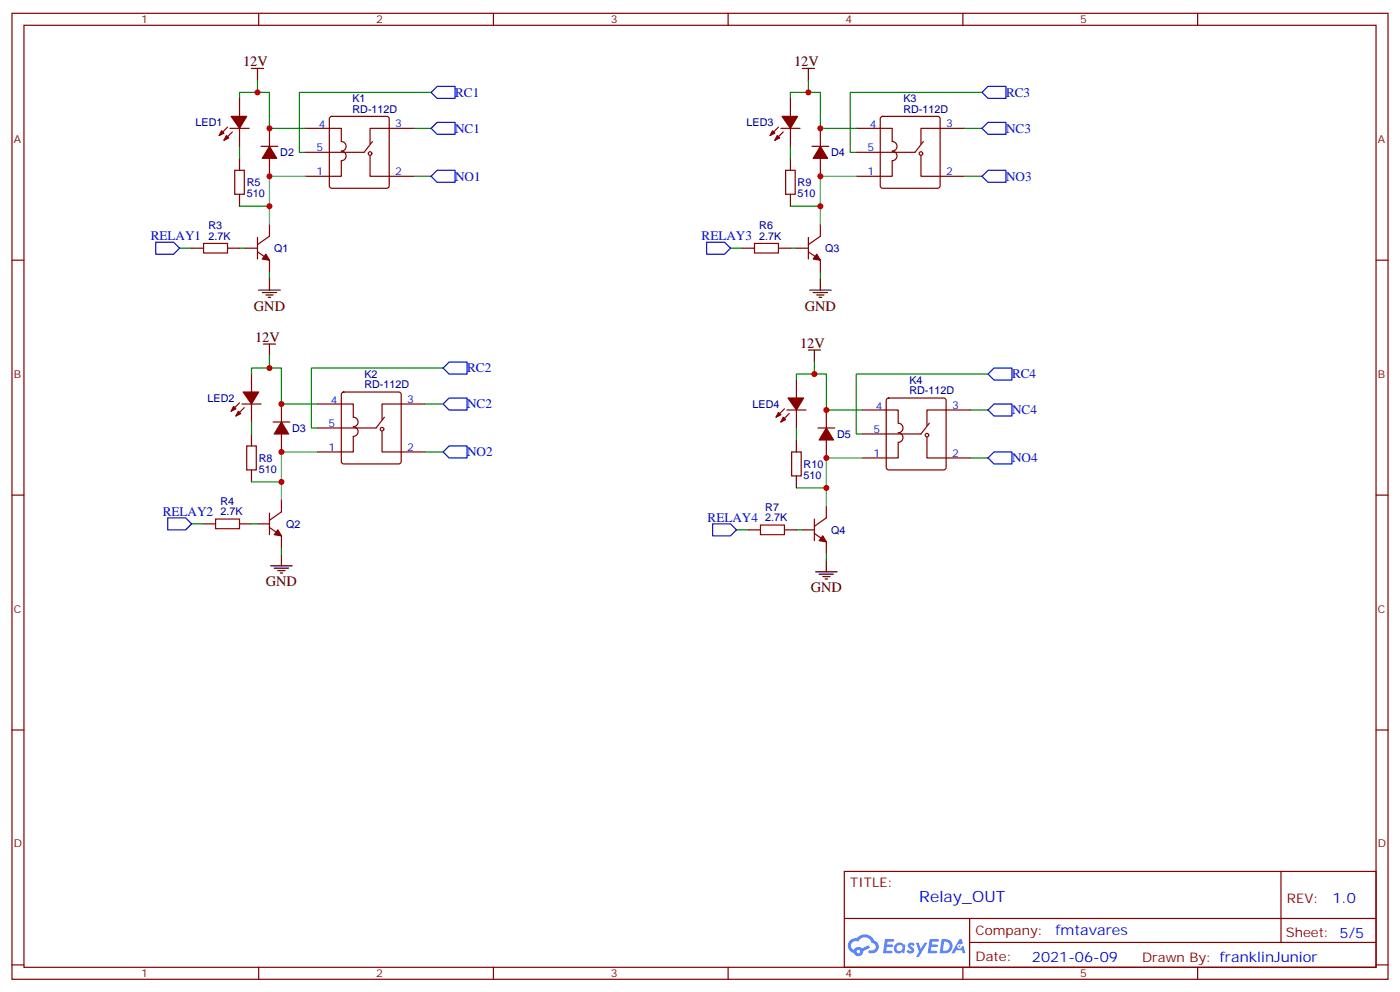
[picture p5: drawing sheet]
<svg xmlns="http://www.w3.org/2000/svg" width="412mm" height="292mm" viewBox="0 0 412 292" stroke-linecap="round" stroke-linejoin="round" font-family="sans-serif">
<g fill="none" stroke="#870000" stroke-width=".35">
<path d="M3.5 3.9h405.4v284.4h-405.4zM7.1 7.4h398.2v277.3h-398.2zM76.2 3.9v3.5M145.3 3.9v3.5M214.5 3.9v3.5M283.6 3.9v3.5M352.8 3.9v3.5M3.5 76.6h3.6M405.3 76.6h3.6M3.5 145.7h3.6M405.3 145.7h3.6M3.5 214.9h3.6"/>
<path d="M405.3 214.9h3.6M248.7 256.5h156.6v28.2h-156.6zM377.3 256.5v20.9M248.7 270.4h156.5M285.6 277.4h119.6M285.6 270.4v14.1M3.5 284h3.6M76.2 284.7v3.6M145.3 284.7v3.6M214.5 284.7v3.6M283.6 284.7v3.6M352.8 284.7v3.6"/>
<path d="M405.3 284h3.6"/>
</g>
<g fill="#5487ff">
<path d="M267.7 277.7a1.22 1.22 0 0 1 1.7 .2l-.4 .6a.47 .47 0 0 0-.3-.4 .47 .47 0 0 0-.5 .2l.1 .2a1.14 1.14 0 0 1 .8 1.8 1.14 1.14 0 0 1-1.9 0l-.2-.2 .5-.6 .7 .5a.29 .29 0 0 0 .3-.3 .29 .29 0 0 0-.2-.3 1.04 1.04 0 0 1-.6-1.7z"/>
<path d="M260.7 276.4h2.4l.3 .2-.2 .5-1.8 .1-.1 .8h1.5l.3 .4-.3 .4h-1.6l-.2 1.1h1.7l.2 .3-.2 .3-2.6 .1z"/>
<path d="M273.8 276.4h2.4l.3 .2-.1 .5-1.8 .1-.2 .8h1.6l.3 .4-.4 .4h-1.6l-.1 1.1h1.7l.2 .3-.2 .3-2.6 .1z"/>
<path d="M282.6 276.4h.7l.3 1.3-.6 .3a.69 .69 0 0 0-1 .3 .69 .69 0 0 0 .4 .9 .69 .69 0 0 0 .9-.6l.5-.2 .6 2.2h-.8l-.2-.9h-1.8l-.5 .9h-.8z"/>
<path d="M269.8 277.5h.8l.6 1.8 1.1-1.8h.9l-2.6 4.2h-.8l.9-1.5z"/>
<path d="M277.4 276.4l-.6 4.2h1.3a2.11 2.11 0 0 0 2.5-2.1 2.11 2.11 0 0 0-2.5-2.1zM278.1 277.2a1.39 1.39 0 0 1 1.7 1.4 1.39 1.39 0 0 1-1.8 1.3h-.3z"/>
<path d="M263.7 278.1a1.54 1.54 0 0 0-.1 2.1 1.54 1.54 0 0 0 2.2 .1l.6 .3 .3-2.3-.2-.3h-.4a1.49 1.49 0 0 0-2.4 .1zM264 279.1a.94 .94 0 0 1 1.8 0 .94 .94 0 0 1-1.8 0z"/>
<path d="M250.4 276.8a2.18 2.18 0 0 0 1.1 3.7 1.44 1.44 0 0 0 1.6 .9 1.44 1.44 0 0 0 1.2-1.4l2-1-.5-.8-1.9 1a1.47 1.47 0 0 0-2.4 .4 1.39 1.39 0 0 1-.7-1.9 1.39 1.39 0 0 1 2-.5 2.12 2.12 0 0 1 2.2-1.3 2.12 2.12 0 0 1 1.9 1.7 1.14 1.14 0 0 1 1.1 1.4 1.14 1.14 0 0 1-1.7 .7 .43 .43 0 0 0-.5 .4 .43 .43 0 0 0 .4 .5 1.98 1.98 0 0 0 2.5-1.2 1.98 1.98 0 0 0-1.2-2.6 3.1 3.1 0 0 0-5.3-.6l-.9 .1zM252.3 280.1a.55 .55 0 0 1 1.1 0 .55 .55 0 0 1-1.1 0z"/>
<circle cx="282.6" cy="278.5" r=".26"/>
</g>
<path d="M90 51.9h-10.6v14.1M252.2 51.9h-10.5v14.1M93.5 133h-10.6v14.1M254 134.8h-10.6v14.1" fill="none" stroke="#4aa64a" stroke-width=".35"/>
<g fill="none" stroke="#00f" stroke-width=".35">
<path d="M127 37.8l1.8-1.8h5.3v3.5h-5.3zM128.8 25.4h5.3v3.6h-5.3l-1.8-1.8zM291 25.4h5.3v3.6h-5.3l-1.7-1.8zM291 36h5.3v3.5h-5.3l-1.7-1.7zM127 51.9l1.8-1.8h5.3v3.6h-5.3zM291 50.1h5.3v3.6h-5.3l-1.7-1.8zM45.9 71.3h5.3l1.7 1.8-1.7 1.7h-5.3zM208.1 71.3h5.3l1.8 1.8-1.8 1.7h-5.3zM130.5 118.9l1.8-1.7h5.3v3.5h-5.3zM130.5 108.3l1.8-1.7h5.3v3.5h-5.3zM291 110.1l1.8-1.8h5.3v3.6h-5.3zM130.5 133l1.8-1.7h5.3v3.5h-5.3z"/>
<path d="M291 120.7l1.8-1.8h5.3v3.5h-5.3zM291 134.8l1.8-1.8h5.3v3.6h-5.3zM49.4 152.4h5.3l1.7 1.8-1.7 1.8h-5.3zM209.9 154.2h5.3l1.8 1.8-1.8 1.7h-5.3z"/>
</g>
<g fill="none" stroke="#000" stroke-width=".35">
<path d="M74.1 20.1h3.5M75.8 20.1v3.6M236.4 20.1h3.5M238.1 20.1v3.6M70.6 46.6v3.5M70.6 57.2v3.5M232.8 46.6v3.5M232.8 57.2v3.5M76.2 85.4h6.3M77.3 86.1h4.2M78.3 86.8h2.1M79 87.5h.7"/>
<path d="M79.4 81.9v3.5M238.5 85.4h6.3M239.5 86.1h4.3M240.6 86.8h2.1M241.3 87.5h.7M241.7 81.9v3.5M77.6 101.3h3.5M79.4 101.3v3.5M238.1 103h3.6M239.9 103v3.6M74.1 127.7v3.6M74.1 138.3v3.6"/>
<path d="M234.6 129.5v3.5M234.6 140.1v3.5M79.7 166.5h6.4M80.8 167.3h4.2M81.8 168h2.2M82.5 168.7h.8M82.9 163v3.5M240.2 168.3h6.4M241.3 169h4.2M242.4 169.7h2.1M243.1 170.4h.7M243.4 164.8v3.5"/>
</g>
<g fill="none" stroke="#008700" stroke-width=".35">
<path d="M70.6 29v-1.8h8.8v10.6h10.6M75.8 23.7v3.5M121.7 37.8h5.3M127 27.2h-38.8v17.6h1.8M232.8 29v-1.8h8.9v10.6h10.5M238.1 23.7v3.5M284 37.8h5.3M289.3 27.2h-38.8v17.6h1.7M70.6 43.1v3.5M121.7 51.9h5.3M232.8 43.1v3.5M284 51.9h5.3"/>
<path d="M52.9 73.1h3.5M70.6 73.1h1.7M70.6 60.7h8.8M215.2 73.1h3.5M232.8 73.1h1.8M232.8 60.7h8.9M79.4 80.1v1.8M241.7 80.1v1.8M74.1 110.1v-1.8h8.8v10.6h10.6M79.4 104.8v3.5M125.2 118.9h5.3M130.5 108.3h-38.8v17.7h1.8"/>
<path d="M234.6 111.9v-1.8h8.8v10.6h10.6M239.9 106.6v3.5M291 110.1h-38.8v17.6h1.8M74.1 124.2v3.5M125.2 133h5.3M234.6 126v3.5M285.8 134.8h5.2M285.8 120.7h5.2M56.4 154.2h3.6M74.1 141.9h8.8M74.1 154.2h1.7M217 156h3.5"/>
<path d="M234.6 156h1.8M234.6 143.6h8.8M82.9 161.3v1.7M243.4 163v1.8"/>
</g>
<g fill="none" stroke="#870000" stroke-width=".35">
<path d="M67 37.4l-2.4 2.5M67.7 37.8h5.7M68.4 38.8l-2.4 2.5M70.6 29v5.3M70.6 37.8v5.3M79.4 37.8v5.3M90 37.8h10.5v3.9a1.41 1.41 0 0 1 1.5 1.4 1.41 1.41 0 0 1-1.5 1.4 1.41 1.41 0 0 1 1.5 1.4 1.41 1.41 0 0 1-1.5 1.4v4.6h-10.5M97.2 34.5l.5-.2h16.2l.5 .2 .3 .5v19.7l-.3 .5-.5 .2h-16.2l-.5-.2-.2-.5v-19.7zM121.7 37.8h-12.7v4.6M229.3 37.4l-2.5 2.5M230 37.8h5.7M230.7 38.8l-2.5 2.5"/>
<path d="M232.8 29v5.3M232.8 37.8v5.3M241.7 37.8v5.3M252.2 37.8h10.6v3.9a1.41 1.41 0 0 1 1.4 1.4 1.41 1.41 0 0 1-1.4 1.4 1.41 1.41 0 0 1 1.4 1.4 1.41 1.41 0 0 1-1.4 1.4v4.6h-10.6M259.5 34.5l.5-.2h16.2l.5 .2 .2 .5v19.7l-.2 .5-.5 .2h-16.2l-.5-.2-.2-.5v-19.7zM284 37.8h-12.7v4.6M69.1 50.1h2.9v7.1h-2.9zM76.9 43.1h4.9M79.4 46.6v5.3M109 45.9v6h12.7M109.7 41.7l-2.5 3.1h-17.2M231.4 50.1h2.8v7.1h-2.8z"/>
<path d="M239.2 43.1h4.9M241.7 46.6v5.3M271.3 45.9v6h12.7M272 41.7l-2.5 3.1h-17.3M56.4 73.1h3.6M67 73.1h3.6M72.3 73.1h3.5M75.8 74.1l3.6 2.5v3.5M75.8 69.9v6.3M79.4 66v3.5l-3.6 2.5M218.7 73.1h3.5M229.3 73.1h3.5"/>
<path d="M234.6 73.1h3.5M238.1 74.1l3.6 2.5v3.5M238.1 69.9v6.3M241.7 66v3.5l-3.6 2.5M70.6 118.6l-2.5 2.4M71.3 118.9h5.6M72 120l-2.5 2.4M74.1 110.1v5.3M74.1 118.9v5.3M82.9 118.9v5.3M93.5 118.9h10.6v3.9a1.41 1.41 0 0 1 1.4 1.4 1.41 1.41 0 0 1-1.4 1.4 1.41 1.41 0 0 1 1.4 1.4 1.41 1.41 0 0 1-1.4 1.4v4.6h-10.6M100.8 115.6l.4-.2h16.3l.5 .2 .2 .5v19.8l-.3 .5-.4 .2h-16.3l-.5-.3-.2-.4v-19.8z"/>
<path d="M125.2 118.9h-12.7v4.6M234.6 111.9v5.3M261.3 117.4l.5-.2h16.2l.5 .2 .2 .5v19.7l-.2 .5-.5 .2h-16.2l-.5-.2-.2-.5v-19.7zM72.7 131.3h2.8v7h-2.8zM80.4 124.2h5M82.9 127.7v5.3M112.5 127v6h12.7M113.2 122.8l-2.4 3.2h-17.3M231.1 120.3l-2.5 2.5M231.8 120.7h5.6M232.5 121.7l-2.5 2.5M233.2 133h2.8v7.1h-2.8z"/>
<path d="M234.6 120.7v5.3M240.9 126h5M243.4 120.7v5.3M243.4 129.5v5.3M254 120.7h10.6v3.9a1.41 1.41 0 0 1 1.4 1.4 1.41 1.41 0 0 1-1.4 1.4 1.41 1.41 0 0 1 1.4 1.4 1.41 1.41 0 0 1-1.4 1.4v4.6h-10.6M273 128.8v6h12.8M273.8 124.6l-2.5 3.1h-17.3M285.8 120.7h-12.8v4.6M60 154.2h3.5M70.6 154.2h3.5M75.8 154.2h3.6M79.4 155.3l3.5 2.4v3.6"/>
<path d="M79.4 151v6.4M82.9 147.1v3.6l-3.5 2.4M220.5 156h3.5M231.1 156h3.5M236.4 156h3.5M239.9 157l3.5 2.5v3.5M239.9 152.8v6.3M243.4 148.9v3.5l-3.5 2.5"/>
<circle cx="109" cy="45.2" r=".53"/>
<circle cx="271.3" cy="45.2" r=".53"/>
<circle cx="112.5" cy="126.3" r=".53"/>
<circle cx="273" cy="128.1" r=".53"/>
</g>
<g fill="#870000" stroke="#870000" stroke-width=".35">
<path d="M82.9 124.2l2.1 3.5h-4.2z"/>
<path d="M81.8 156l1.1 1.7-2.1-.3z"/>
<path d="M70.2 121l.7 .7-1.4 .7z"/>
<path d="M68.8 119.6l.7 .7-1.4 .7z"/>
<path d="M71.6 115.4h4.6l-2.1 3.5z"/>
<path d="M66.7 39.9l.7 .7-1.4 .7z"/>
<path d="M65.3 38.5l.7 .7-1.4 .7z"/>
<path d="M68.1 34.3h4.6l-2.1 3.5z"/>
<path d="M78.3 74.8l1.1 1.8-2.1-.4z"/>
<path d="M79.4 43.1l2.1 3.5h-4.2z"/>
<path d="M229 39.9l.7 .7-1.5 .7z"/>
<path d="M227.5 38.5l.7 .7-1.4 .7z"/>
<path d="M230.4 34.3h4.5l-2.1 3.5z"/>
<path d="M240.6 74.8l1.1 1.8-2.2-.4z"/>
<path d="M241.7 43.1l2.1 3.5h-4.3z"/>
<path d="M230.7 122.8l.7 .7-1.4 .7z"/>
<path d="M229.3 121.4l.7 .7-1.4 .7z"/>
<path d="M232.1 117.2h4.6l-2.1 3.5z"/>
<path d="M242.4 157.7l1 1.8-2.1-.4z"/>
<path d="M243.4 126l2.1 3.5h-4.2z"/>
</g>
<path d="M60 71.6h7v2.9h-7zM222.2 71.6h7.1v2.9h-7.1zM63.5 152.8h7.1v2.8h-7.1zM224 154.6h7.1v2.8h-7.1z" fill="none" stroke="#a10000" stroke-width=".35"/>
<g fill="#c00">
<circle cx="82.9" cy="118.9" r=".88"/>
<circle cx="82.9" cy="133" r=".88"/>
<circle cx="82.9" cy="141.9" r=".88"/>
<circle cx="79.4" cy="108.3" r=".88"/>
<circle cx="75.8" cy="27.2" r=".88"/>
<circle cx="79.4" cy="60.7" r=".88"/>
<circle cx="79.4" cy="51.9" r=".88"/>
<circle cx="79.4" cy="37.8" r=".88"/>
<circle cx="238.1" cy="27.2" r=".88"/>
<circle cx="241.7" cy="60.7" r=".88"/>
<circle cx="241.7" cy="51.9" r=".88"/>
<circle cx="241.7" cy="37.8" r=".88"/>
<circle cx="239.9" cy="110.1" r=".88"/>
<circle cx="243.4" cy="143.6" r=".88"/>
<circle cx="243.4" cy="134.8" r=".88"/>
<circle cx="243.4" cy="120.7" r=".88"/>
</g>
<text font-size="4.6" fill="#00f" x="270.8" y="265.5">Relay_OUT</text>
<g font-size="4.2">
<text x="71.6" y="19.4">12V</text>
<text x="233.9" y="19.4">12V</text>
<text x="74.8" y="91.5">GND</text>
<text x="237.1" y="91.5">GND</text>
<text x="75.1" y="100.6">12V</text>
<text x="235.7" y="102.3">12V</text>
<text x="78.3" y="172.6">GND</text>
<text x="238.8" y="174.4">GND</text>
</g>
<g font-size="4.2" fill="#00f">
<text x="392.5" y="265.8">1.0</text>
<text x="310.9" y="275.3">fmtavares</text>
<text x="304" y="283.1">2021-06-09</text>
</g>
<g font-size="3.9" fill="#00f">
<text x="134.1" y="28.5">RC1</text>
<text x="296.4" y="28.5">RC3</text>
<text x="134.1" y="39">NC1</text>
<text x="296.4" y="39">NC3</text>
<text x="134.1" y="53.2">NO1</text>
<text x="296.4" y="53.2">NO3</text>
<text x="44.4" y="70.8">RELAY1</text>
<text x="206.7" y="70.8">RELAY3</text>
<text x="137.6" y="109.6">RC2</text>
<text x="298.1" y="111.4">RC4</text>
<text x="137.6" y="120.2">NC2</text>
<text x="298.1" y="121.9">NC4</text>
<text x="137.6" y="134.3">NO2</text>
<text x="298.1" y="136.1">NO4</text>
<text x="47.9" y="151.9">RELAY2</text>
<text x="208.4" y="153.7">RELAY4</text>
</g>
<g font-size="3.9" fill="#800">
<text x="250.5" y="261.1">TITLE:</text>
<text x="379.1" y="265.8">REV:</text>
<text x="287.4" y="275.3">Company:</text>
<text x="378.7" y="275.9">Sheet: 5/5</text>
<text x="287.4" y="283">Date:</text>
<text x="336.4" y="283.1">Drawn By: franklinJunior</text>
</g>
<g font-size="3.2" fill="#800">
<text x="41.6" y="6.9">1</text>
<text x="110.8" y="6.9">2</text>
<text x="179.9" y="6.9">3</text>
<text x="249.1" y="6.9">4</text>
<text x="318.2" y="6.9">5</text>
<text x="4.1" y="42">A</text>
<text x="405.9" y="42">A</text>
<text x="4.1" y="111.2">B</text>
<text x="405.9" y="111.2">B</text>
<text x="4.1" y="180.3">C</text>
<text x="405.9" y="180.3">C</text>
<text x="4.1" y="249.4">D</text>
<text x="405.9" y="249.4">D</text>
<text x="41.6" y="287.7">1</text>
<text x="110.8" y="287.7">2</text>
<text x="179.9" y="287.7">3</text>
<text x="249.1" y="287.7">4</text>
<text x="318.2" y="287.7">5</text>
</g>
<g font-size="3.2" fill="#000080">
<text x="103.8" y="33.2">RD-112D</text>
<text x="103.8" y="30">K1</text>
<text x="266.1" y="33.2">RD-112D</text>
<text x="266.1" y="30">K3</text>
<text x="57.6" y="37.2">LED1</text>
<text x="219.9" y="37.2">LED3</text>
<text x="82.5" y="46">D2</text>
<text x="244.8" y="46">D4</text>
<text x="72.7" y="57.9">510</text>
<text x="72.7" y="54.8">R5</text>
<text x="234.9" y="57.9">510</text>
<text x="235" y="54.8">R9</text>
<text x="61.4" y="70.6">2.7K</text>
<text x="61.4" y="67.4">R3</text>
<text x="223.7" y="70.6">2.7K</text>
<text x="223.7" y="67.4">R6</text>
<text x="80.8" y="74.2">Q1</text>
<text x="243.1" y="74.2">Q3</text>
<text x="107.4" y="111.2">K2</text>
<text x="267.9" y="112.9">K4</text>
<text x="61.2" y="118.3">LED2</text>
<text x="107.4" y="114.3">RD-112D</text>
<text x="267.9" y="116.1">RD-112D</text>
<text x="221.7" y="120.1">LED4</text>
<text x="86.1" y="127.2">D3</text>
<text x="246.6" y="128.9">D5</text>
<text x="76.2" y="135.9">R8</text>
<text x="236.7" y="137.7">R10</text>
<text x="76.2" y="139.1">510</text>
<text x="236.7" y="140.9">510</text>
<text x="64.9" y="148.6">R4</text>
<text x="64.9" y="151.7">2.7K</text>
<text x="84.3" y="155.3">Q2</text>
<text x="225.4" y="153.5">2.7K</text>
<text x="225.4" y="150.3">R7</text>
<text x="244.8" y="157.1">Q4</text>
</g>
<g font-size="3.2" fill="#00f">
<text x="93.9" y="37.8">4</text>
<text x="116.4" y="37.4">3</text>
<text x="256.2" y="37.8">4</text>
<text x="278.7" y="37.4">3</text>
<text x="93.2" y="44.5">5</text>
<text x="255.5" y="44.5">5</text>
<text x="93.2" y="51.5">1</text>
<text x="116.4" y="51.5">2</text>
<text x="255.5" y="51.5">1</text>
<text x="278.7" y="51.5">2</text>
<text x="97.5" y="118.9">4</text>
<text x="119.9" y="118.6">3</text>
<text x="96.8" y="125.6">5</text>
<text x="258" y="120.7">4</text>
<text x="280.5" y="120.3">3</text>
<text x="257.3" y="127.4">5</text>
<text x="96.8" y="132.7">1</text>
<text x="119.9" y="132.7">2</text>
<text x="257.3" y="134.4">1</text>
<text x="280.5" y="134.4">2</text>
</g>
</svg>
